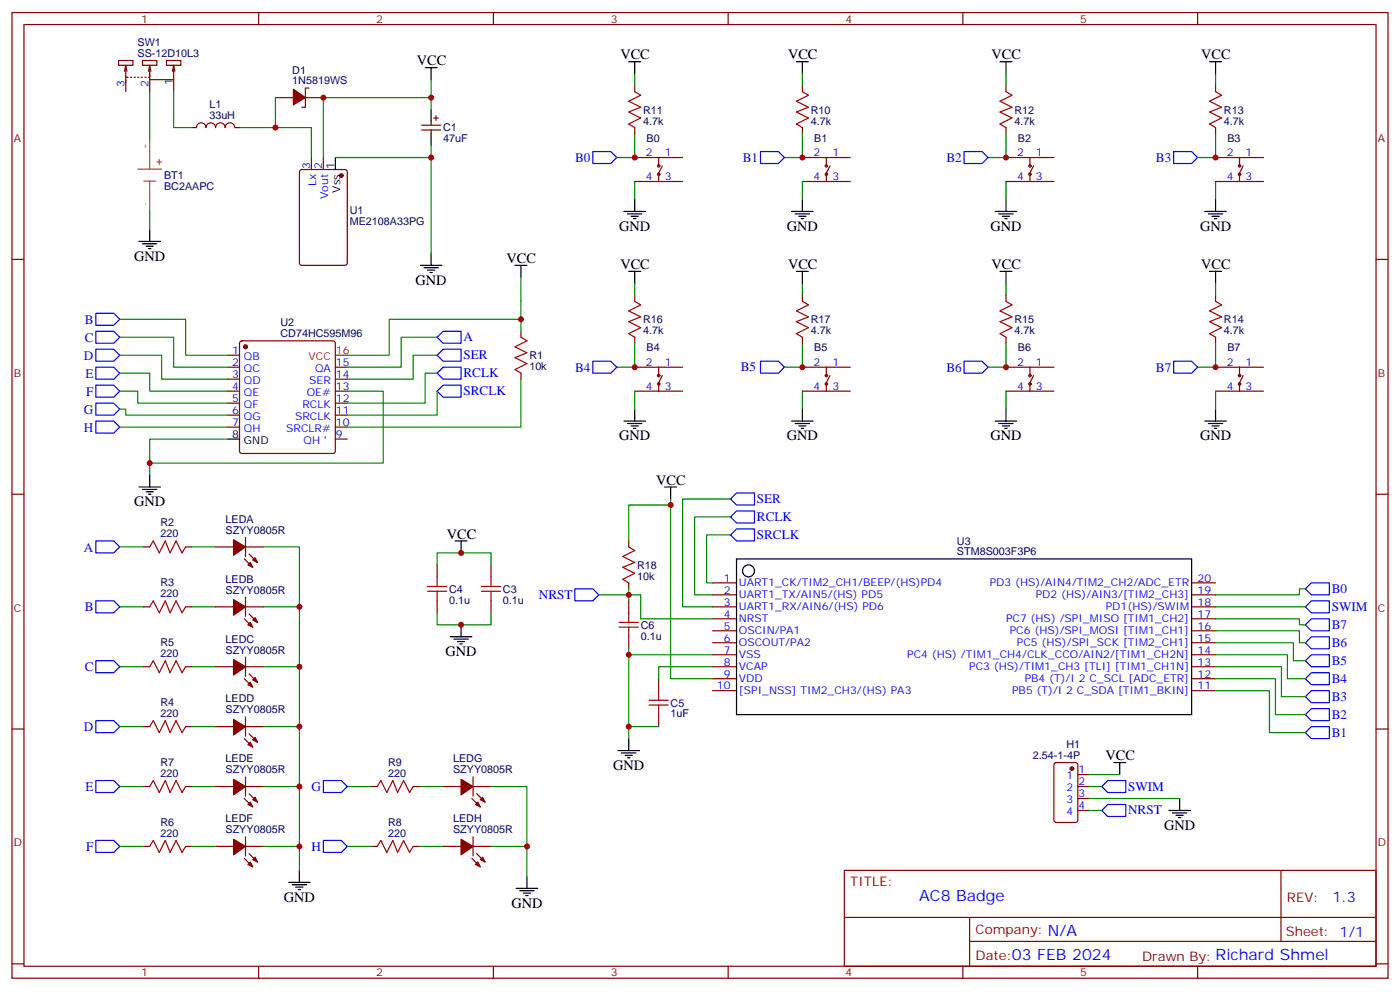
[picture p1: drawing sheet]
<svg xmlns="http://www.w3.org/2000/svg" width="412mm" height="292mm" viewBox="0 0 412 292" stroke-linecap="round" stroke-linejoin="round" font-family="sans-serif">
<g fill="none" stroke="#870000" stroke-width=".35">
<path d="M3.5 3.7h405.4v284.3h-405.4zM7.1 7.2h398.2v277.3h-398.2zM34.9 17.8h4.3v1.4h-4.3zM37 19.9v2.9h.7M42 17.8h4.2v1.4h-4.2zM44.1 19.9v2.9h-.4M49 17.8h4.3v1.4h-4.3zM51.2 19.2v4.3h-7.1M51.2 19.2l-.4 1.8M51.2 19.2l.3 1.8M76.2 3.7v3.5M145.3 3.7v3.5"/>
<path d="M214.5 3.7v3.5M283.6 3.7v3.5M352.8 3.7v3.5M36.7 21l.3-1.8 .4 1.8M37 22.6v4.4M38.5 22.8h.3M39.5 22.8h.4M40.6 22.8h.3M41.6 22.8h.4M42.7 22.8h.3M43.7 21l.4-1.8 .3 1.8M44.1 21.7v5.3"/>
<path d="M51.2 23.5v3.5M56.4 37.6h1.5a1.41 1.41 0 0 1 1.4-1.4 1.41 1.41 0 0 1 1.4 1.4 1.41 1.41 0 0 1 1.4-1.4 1.41 1.41 0 0 1 1.4 1.4 1.41 1.41 0 0 1 1.4-1.4 1.41 1.41 0 0 1 1.4 1.4 1.41 1.41 0 0 1 1.4-1.4 1.41 1.41 0 0 1 1.4 1.4h1.5M81.1 28.8h5.3M90 28.8h5.2M91 25.9h-1v5.7h-1.1M124.2 36.9h5.6M124.2 38.3h5.6M127 35.8v1.1M127 38.3v1M127.7 34.7h1.4M128.4 34v1.5M187 25.2v1.8"/>
<path d="M187 37.6v1.7M236.4 25.2v1.8M236.4 37.6v1.7M296.3 25.2v1.8M296.3 37.6v1.7M358.1 25.2v1.8M358.1 37.6v1.7M88.4 50.1l.5-.2h12.7l.7 .4v27.1l-.5 .7h-12.9l-.7-.4v-27.1zM91.7 46.4v3.5M95.2 46.4v3.5M187 53.4h14.1M187 46.4h14.1"/>
<path d="M194 46.4v2.5M195.1 48.9l-1.1 2.1v2.4M236.4 53.4h14.1M236.4 46.4h14.1M243.4 46.4v2.5M244.5 48.9l-1.1 2.1v2.4M296.3 53.4h14.1M296.3 46.4h14.1M303.4 46.4v2.5M304.4 48.9l-1 2.1v2.4M358.1 53.4h14.1M358.1 46.4h14.1"/>
<path d="M365.1 46.4v2.5M366.2 48.9l-1.1 2.1v2.4M3.5 76.4h3.6M405.3 76.4h3.6M153.5 97.5v1.8M187 87v1.7M187 99.3v1.8M236.4 87v1.7M236.4 99.3v1.8M296.3 87v1.7M296.3 99.3v1.8M358.1 87v1.7"/>
<path d="M358.1 99.3v1.8M67 104.6h3.6M67 108.1h3.6M67 111.7h3.6M67 115.2h3.6M67 118.7h3.6M70.8 100.6l.5-.2h26.8l.5 .2 .2 .5v31.7l-.3 .5-.4 .2h-26.8l-.5-.2-.2-.5v-31.7zM98.8 108.1h3.5M98.8 111.7h3.5M98.8 115.2h3.5M98.8 118.7h3.5M153.5 109.9v1.8"/>
<path d="M187 108.1h14.1M187 115.2h14.1M194 108.1v2.5M195.1 110.6l-1.1 2.1v2.5M236.4 108.1h14.1M236.4 115.2h14.1M243.4 108.1v2.5M244.5 110.6l-1.1 2.1v2.5M296.3 108.1h14.1M296.3 115.2h14.1M303.4 108.1v2.5M304.4 110.6l-1 2.1v2.5"/>
<path d="M358.1 108.1h14.1M358.1 115.2h14.1M365.1 108.1v2.5M366.2 110.6l-1.1 2.1v2.5M67 122.2h3.6M67 125.8h3.6M98.8 122.2h3.5M98.8 125.8h3.5M98.8 129.3h3.5M3.5 145.5h3.6M72.3 158.2v5.7M185.2 159.3v1.7"/>
<path d="M405.3 145.5h3.6M42.3 161h1.8M42.3 178.7h1.8M54.7 161h1.7M54.7 178.7h1.7M63.5 161h5.3M63.5 178.7h5.3M72 164.6l2.4 2.4M72.3 161h5.3M72.3 175.9v5.6M72.3 178.7h5.3M73.4 163.2l2.4 2.4"/>
<path d="M128.8 166.3v3.6M128.8 176.9v3.5M144.6 166.3v3.6M144.6 176.9v3.5M185.2 171.6v1.8M185.2 176.9v3.5M209.9 178.7h7.1M209.9 171.6h7.1M209.9 175.2h7.1M351 178.7h7.1M351 171.6h7.1M351 175.2h7.1"/>
<path d="M42.3 196.3h1.8M54.7 196.3h1.7M63.5 196.3h5.3M72 182.2l2.4 2.5M72 199.8l2.4 2.5M72.3 193.5v5.6M72.3 196.3h5.3M73.4 180.8l2.4 2.5M73.4 198.4l2.4 2.5M185.2 187.5v3.5M194 199.8v3.6M209.9 196.3h7.1"/>
<path d="M209.9 182.2h7.1M209.9 185.7h7.1M209.9 189.3h7.1M209.9 192.8h7.1M209.9 199.8h7.1M351 196.3h7.1M351 182.2h7.1M351 185.7h7.1M351 189.3h7.1M351 192.8h7.1M351 199.8h7.1M3.5 214.7h3.6"/>
<path d="M42.3 214h1.8M54.7 214h1.7M63.5 214h5.3M72 217.5l2.4 2.5M72.3 211.1v5.7M72.3 214h5.3M73.4 216.1l2.4 2.4M194 210.4v3.6M209.9 203.4h7.1M351 203.4h7.1M405.3 214.7h3.6M42.3 231.6h1.8"/>
<path d="M54.7 231.6h1.7M63.5 231.6h5.3M72 235.1l2.4 2.5M72.3 228.8v5.6M72.3 231.6h5.3M73.4 233.7l2.4 2.5M109.4 231.6h1.7M121.7 231.6h1.8M130.5 231.6h5.3M139 235.1l2.5 2.5M139.3 231.6h5.3M139.3 228.8v5.6"/>
<path d="M140.4 233.7l2.5 2.5M310.7 224.7l.4-.2h5.7l.6 .5 .1 16.5-.5 .6-5.9 .1-.6-.5-.1-16.5zM317.5 231.6h3.5M317.5 228.1h3.5M317.5 235.1h3.5M317.5 238.7h3.5M42.3 249.2h1.8M54.7 249.2h1.7M63.5 249.2h5.3M72 252.8l2.4 2.4M72.3 246.4v5.7M72.3 249.2h5.3"/>
<path d="M73.4 251.4l2.4 2.4M109.4 249.2h1.7M121.7 249.2h1.8M130.5 249.2h5.3M139 252.8l2.5 2.4M139.3 249.2h5.3M139.3 246.4v5.7M140.4 251.4l2.5 2.4M248.7 256.3h156.6v28.2h-156.6zM377.3 256.3v20.9M248.7 270.1h156.5M285.6 277.2h119.6"/>
<path d="M285.6 270.1v14.2M3.5 283.8h3.6M76.2 284.5v3.5M145.3 284.5v3.5M214.5 284.5v3.5M283.6 284.5v3.5M352.8 284.5v3.5M405.3 283.8h3.6"/>
<circle cx="194" cy="48.9" r=".35"/>
<circle cx="194" cy="51.3" r=".35"/>
<circle cx="243.4" cy="48.9" r=".35"/>
<circle cx="243.4" cy="51.3" r=".35"/>
<circle cx="303.4" cy="51.3" r=".35"/>
<circle cx="303.4" cy="48.9" r=".35"/>
<circle cx="365.1" cy="48.9" r=".35"/>
<circle cx="365.1" cy="51.3" r=".35"/>
<circle cx="194" cy="113.1" r=".35"/>
<circle cx="194" cy="110.6" r=".35"/>
<circle cx="243.4" cy="110.6" r=".35"/>
<circle cx="243.4" cy="113.1" r=".35"/>
<circle cx="303.4" cy="113.1" r=".35"/>
<circle cx="303.4" cy="110.6" r=".35"/>
<circle cx="365.1" cy="110.6" r=".35"/>
<circle cx="365.1" cy="113.1" r=".35"/>
</g>
<g fill="none" stroke="#000" stroke-width=".35">
<path d="M125.2 19.9h3.6M127 19.9v3.6M185.2 18.2h3.5M187 18.2v3.5M234.6 18.2h3.5M236.4 18.2v3.5M294.6 18.2h3.5M296.3 18.2v3.5M356.3 18.2h3.5M358.1 18.2v3.5M127 32.3v3.5M127 39.3v3.6"/>
<path d="M98.8 46.4v3.5M187 58.7v3.6M236.4 58.7v3.6M296.3 58.7v3.6M358.1 58.7v3.6M40.9 71.1h6.4M42 71.8h4.2M43 72.5h2.2M43.7 73.2h.7M44.1 67.6v3.5M123.8 78.1h6.4M124.9 78.8h4.2"/>
<path d="M125.9 79.6h2.2M127 74.6v3.5M151.7 78.1h3.5M153.5 78.1v3.6M183.8 62.3h6.3M184.9 63h4.2M185.2 79.9h3.5M185.9 63.7h2.1M186.6 64.4h.7M187 79.9v3.5M233.2 62.3h6.3M234.2 63h4.3"/>
<path d="M234.6 79.9h3.5M235.3 63.7h2.1M236 64.4h.7M236.4 79.9v3.5M293.2 62.3h6.3M294.2 63h4.2M294.6 79.9h3.5M295.3 63.7h2.1M296 64.4h.7M296.3 79.9v3.5M354.9 62.3h6.3M356 63h4.2"/>
<path d="M356.3 79.9h3.5M357 63.7h2.1M357.7 64.4h.7M358.1 79.9v3.5M126.6 80.3h.8M44.1 139.9v3.5M67 129.3h3.6M183.8 124h6.3M184.9 124.7h4.2M185.9 125.4h2.1M186.6 126.1h.7M187 120.5v3.5"/>
<path d="M233.2 124h6.3M234.2 124.7h4.3M235.3 125.4h2.1M236 126.1h.7M236.4 120.5v3.5M293.2 124h6.3M294.2 124.7h4.2M295.3 125.4h2.1M296 126.1h.7M296.3 120.5v3.5M354.9 124h6.3M356 124.7h4.2"/>
<path d="M357 125.4h2.1M357.7 126.1h.7M358.1 120.5v3.5M40.9 143.4h6.4M42 144.1h4.2M43 144.8h2.2M43.7 145.5h.7M134.1 159.3h3.5M135.8 159.3v3.5M195.8 143.4h3.5M197.6 143.4v3.5M217 164.6h134v45.8h-134z"/>
<path d="M132.6 187.5h6.4M133.7 188.2h4.2M134.8 188.9h2.1M135.5 189.6h.7M135.8 184v3.5M185.2 217.5v3.5M182 221h6.4M183.1 221.7h4.2M184.1 222.4h2.2M184.9 223.1h.7M328.1 224.5h3.5M329.8 224.5v3.6"/>
<path d="M344.3 238.7h6.4M345.4 239.4h4.2M347.5 235.1v3.6M85 259.8h6.4M88.2 256.3v3.5M155.2 258.1v3.5M346.4 240.1h2.1M347.1 240.8h.7M86.1 260.5h4.2M87.1 261.2h2.2M87.8 261.9h.7M152 261.6h6.4"/>
<path d="M153.1 262.3h4.2M154.2 263h2.1M154.9 263.7h.7"/>
<circle cx="220.5" cy="168.1" r="1.76"/>
</g>
<g fill="#870000" stroke="#870000" stroke-width=".35">
<path d="M74.4 164.9l.7-.7 .7 1.4z"/>
<path d="M73 166.3l.7-.7 .7 1.4z"/>
<path d="M68.8 158.9l3.5 2.1-3.5 2.5z"/>
<path d="M74.4 182.6l.7-.7 .7 1.4z"/>
<path d="M73 184l.7-.7 .7 1.4z"/>
<path d="M68.8 176.6l3.5 2.1-3.5 2.5z"/>
<path d="M74.4 217.8l.7-.7 .7 1.4z"/>
<path d="M73 219.3l.7-.8 .7 1.5z"/>
<path d="M68.8 211.8l3.5 2.2-3.5 2.4z"/>
<path d="M74.4 200.2l.7-.7 .7 1.4z"/>
<path d="M73 201.6l.7-.7 .7 1.4z"/>
<path d="M68.8 194.2l3.5 2.1-3.5 2.5z"/>
<path d="M74.4 253.1l.7-.7 .7 1.4z"/>
<path d="M73 254.5l.7-.7 .7 1.4z"/>
<path d="M68.8 247.1l3.5 2.1-3.5 2.5z"/>
<path d="M74.4 235.5l.7-.7 .7 1.4z"/>
<path d="M73 236.9l.7-.7 .7 1.4z"/>
<path d="M68.8 229.5l3.5 2.1-3.5 2.5z"/>
<path d="M141.5 253.1l.7-.7 .7 1.4z"/>
<path d="M140.1 254.5l.7-.7 .7 1.4z"/>
<path d="M135.8 247.1l3.5 2.1-3.5 2.5z"/>
<path d="M141.5 235.5l.7-.7 .7 1.4z"/>
<path d="M140.1 236.9l.7-.7 .7 1.4z"/>
<path d="M135.8 229.5l3.5 2.1-3.5 2.5z"/>
<path d="M86.4 26.3l3.6 2.5-3.6 2.1z"/>
<circle cx="72.3" cy="102.1" r=".53"/>
<circle cx="315.7" cy="226.3" r=".53"/>
<circle cx="100.5" cy="51.7" r=".53"/>
</g>
<path d="M98.8 104.6h3.5" fill="none" stroke="#f00" stroke-width=".35"/>
<g fill="none" stroke="#008700" stroke-width=".35">
<path d="M44.1 27v14.1M51.2 27v10.6h5.2M70.6 37.6h21.1v8.8M81.1 28.8v8.8M127 32.3v-3.5h-31.8v17.6M127 23.5v5.3M187 39.3v7.1h-5.3M187 21.7v3.5M236.4 39.3v7.1h-5.3M236.4 21.7v3.5M296.3 39.3v7.1h-5.3M296.3 21.7v3.5"/>
<path d="M358.1 39.3v7.1h-5.3M358.1 21.7v3.5M98.8 46.4h28.2v28.2M127 42.9v3.5M187 53.4v5.3M236.4 53.4v5.3M296.3 53.4v5.3M358.1 53.4v5.3M44.1 62.3v5.3M35.3 99.3h15.9v8.8h15.8M35.3 94h19.4v10.6h12.3M128.8 99.3h-10.6v8.8h-15.9"/>
<path d="M153.5 94h-38.8v10.6h-12.4M153.5 81.7v15.8M187 83.4v3.6M236.4 83.4v3.6M296.3 83.4v3.6M358.1 83.4v3.6M35.3 115.2h5.3v3.5h26.4M35.3 109.9h8.8v5.3h22.9M35.3 104.6h12.3v7.1h19.4M102.3 115.2h10.6v21.1h-68.8M128.8 104.6h-7.1v7.1h-19.4M128.8 109.9h-3.6v8.8h-22.9"/>
<path d="M128.8 115.2v7h-26.5M153.5 111.7v14.1h-51.2M187 101.1v7h-5.3M187 115.2v5.3M236.4 101.1v7h-5.3M236.4 115.2v5.3M296.3 101.1v7h-5.3M296.3 115.2v5.3M358.1 101.1v7h-5.3M358.1 115.2v5.3M35.3 120.5h1.7v1.7h30M35.3 125.8h31.7"/>
<path d="M67 129.3h-22.9v10.6M197.6 146.9v52.9h12.3M197.6 148.7h-12.4v10.6M215.2 157.5h-7.1v14.1h1.8M215.2 152.2h-10.6v23h5.3M215.2 146.9h-14.1v31.8h8.8M35.3 161h7M35.3 178.7h7M56.4 161h7.1M56.4 178.7h7.1M77.6 161h10.6v95.3M77.6 178.7h10.6"/>
<path d="M128.8 166.3v-3.5h15.8v3.5M176.4 175.2h8.8v1.7M185.2 173.4v1.8h3.5v7h21.2M358.1 178.7h26.4M384.5 173.4h-1.7v1.8h-24.7M35.3 196.3h7M56.4 196.3h7.1M77.6 196.3h10.6M128.8 180.4v3.6h15.8v-3.6M185.2 191v1.8M209.9 192.8h-24.7v24.7M209.9 196.3h-15.9v3.5"/>
<path d="M358.1 182.2h24.7v1.8h1.7M358.1 185.7h24.7v3.6h1.7M358.1 189.3h22.9v5.3h3.5M358.1 192.8h21.1v7h5.3M358.1 196.3h19.4v8.8h7M358.1 199.8h17.6v10.6h8.8M35.3 214h7M56.4 214h7.1M77.6 214h10.6M185.2 214h8.8M358.1 203.4h15.8v12.3h10.6M35.3 231.6h7"/>
<path d="M56.4 231.6h7.1M77.6 231.6h10.6M102.3 231.6h7.1M123.5 231.6h7M144.6 231.6h10.6v26.5M321 231.6h3.6M321 238.7h3.6M321 235.1h26.5M321 228.1h8.8M35.3 249.2h7M56.4 249.2h7.1M77.6 249.2h10.6"/>
<path d="M102.3 249.2h7.1M123.5 249.2h7M144.6 249.2h10.6"/>
</g>
<g fill="none" stroke="#00f" stroke-width=".35">
<path d="M174.6 44.6h5.3l1.8 1.8-1.8 1.8h-5.3zM224 44.6h5.3l1.8 1.8-1.8 1.8h-5.3zM284 44.6h5.3l1.7 1.8-1.7 1.8h-5.3zM345.7 44.6h5.3l1.8 1.8-1.8 1.8h-5.3zM28.2 92.3h5.3l1.8 1.7-1.8 1.8h-5.3zM28.2 97.5h5.3l1.8 1.8-1.8 1.8h-5.3zM130.5 97.5h5.3v3.6h-5.3l-1.7-1.8zM28.2 102.8h5.3l1.8 1.8-1.8 1.8h-5.3zM28.2 118.7h5.3l1.8 1.8-1.8 1.7h-5.3zM28.2 113.4h5.3l1.8 1.8-1.8 1.7h-5.3zM28.2 108.1h5.3l1.8 1.8-1.8 1.8h-5.3zM128.8 104.6l1.7-1.8h5.3v3.6h-5.3z"/>
<path d="M128.8 109.9l1.7-1.8h5.3v3.6h-5.3zM130.5 113.4h5.3v3.5h-5.3l-1.7-1.7zM174.6 106.4h5.3l1.8 1.7-1.8 1.8h-5.3zM224 106.4h5.3l1.8 1.7-1.8 1.8h-5.3zM284 106.4h5.3l1.7 1.7-1.7 1.8h-5.3zM345.7 106.4h5.3l1.8 1.7-1.8 1.8h-5.3zM28.2 124h5.3l1.8 1.8-1.8 1.7h-5.3zM28.2 159.3h5.3l1.8 1.7-1.8 1.8h-5.3zM215.2 146.9l1.8-1.7h5.2v3.5h-5.2zM215.2 152.2l1.8-1.7h5.2v3.5h-5.2zM215.2 157.5l1.8-1.7h5.2v3.5h-5.2zM28.2 176.9h5.3l1.8 1.8-1.8 1.7h-5.3z"/>
<path d="M169.3 173.4h5.3l1.8 1.8-1.8 1.7h-5.3zM386.3 176.9h5.3v3.5h-5.3l-1.8-1.7zM386.3 171.6h5.3v3.6h-5.3l-1.8-1.8zM28.2 194.6h5.3l1.8 1.7-1.8 1.8h-5.3zM386.3 182.2h5.3v3.5h-5.3l-1.8-1.7zM386.3 187.5h5.3v3.5h-5.3l-1.8-1.7zM386.3 192.8h5.3v3.5h-5.3l-1.8-1.7zM386.3 198.1h5.3v3.5h-5.3l-1.8-1.8zM28.2 212.2h5.3l1.8 1.8-1.8 1.7h-5.3zM386.3 203.4h5.3v3.5h-5.3l-1.8-1.8zM386.3 208.7h5.3v3.5h-5.3l-1.8-1.8zM386.3 214h5.3v3.5h-5.3l-1.8-1.8z"/>
<path d="M28.2 229.8h5.3l1.8 1.8-1.8 1.8h-5.3zM95.2 229.8h5.3l1.8 1.8-1.8 1.8h-5.3zM326.3 236.9h5.3v3.5h-5.3l-1.7-1.7zM326.3 229.8h5.3v3.6h-5.3l-1.7-1.8zM28.2 247.5h5.3l1.8 1.7-1.8 1.8h-5.3zM95.2 247.5h5.3l1.8 1.7-1.8 1.8h-5.3z"/>
</g>
<g fill="none" stroke="#a10000" stroke-width=".35">
<path d="M187 27l1.7 1-3.5 1.8 3.5 1.8-3.5 1.4 3.5 1.7-3.5 1.8 1.8 1.1M236.4 27l1.7 1-3.5 1.8 3.5 1.8-3.5 1.4 3.5 1.7-3.5 1.8 1.8 1.1M296.3 27l1.8 1-3.5 1.8 3.5 1.8-3.5 1.4 3.5 1.7-3.5 1.8 1.7 1.1M358.1 27l1.7 1-3.5 1.8 3.5 1.8-3.5 1.4 3.5 1.7-3.5 1.8 1.8 1.1M153.5 99.3l1.7 1.1-3.5 1.7 3.5 1.8-3.5 1.4 3.5 1.8-3.5 1.7 1.8 1.1M187 88.7l1.7 1.1-3.5 1.7 3.5 1.8-3.5 1.4 3.5 1.8-3.5 1.7 1.8 1.1M236.4 88.7l1.7 1.1-3.5 1.7 3.5 1.8-3.5 1.4 3.5 1.8-3.5 1.7 1.8 1.1M296.3 88.7l1.8 1.1-3.5 1.7 3.5 1.8-3.5 1.4 3.5 1.8-3.5 1.7 1.7 1.1M358.1 88.7l1.7 1.1-3.5 1.7 3.5 1.8-3.5 1.4 3.5 1.8-3.5 1.7 1.8 1.1M44.1 161l1.1-1.7 1.7 3.5 1.8-3.5 1.4 3.5 1.8-3.5 1.7 3.5 1.1-1.8M44.1 178.7l1.1-1.8 1.7 3.5 1.8-3.5 1.4 3.5 1.8-3.5 1.7 3.5 1.1-1.7M125.9 174.1h5.7"/>
<path d="M125.9 172.7h5.7M128.8 169.9v2.8M128.8 174.1v2.8M141.8 174.1h5.7M141.8 172.7h5.7M144.6 169.9v2.8M144.6 174.1v2.8M185.2 161l1.8 1.1-3.6 1.8 3.6 1.7-3.6 1.4 3.6 1.8-3.6 1.8 1.8 1M44.1 196.3l1.1-1.7 1.7 3.5 1.8-3.5 1.4 3.5 1.8-3.5 1.7 3.5 1.1-1.8M182.4 184.7h5.6M182.4 183.3h5.6M185.2 180.4v2.9"/>
<path d="M185.2 184.7v2.8M44.1 214l1.1-1.8 1.7 3.5 1.8-3.5 1.4 3.5 1.8-3.5 1.7 3.5 1.1-1.7M191.2 207.6h5.6M191.2 206.2h5.6M194 203.4v2.8M194 207.6v2.8M44.1 231.6l1.1-1.8 1.7 3.6 1.8-3.6 1.4 3.6 1.8-3.6 1.7 3.6 1.1-1.8M111.1 231.6l1.1-1.8 1.7 3.6 1.8-3.6 1.4 3.6 1.8-3.6 1.7 3.6 1.1-1.8M44.1 249.2l1.1-1.7 1.7 3.5 1.8-3.5 1.4 3.5 1.8-3.5 1.7 3.5 1.1-1.8M111.1 249.2l1.1-1.7 1.7 3.5 1.8-3.5 1.4 3.5 1.8-3.5 1.7 3.5 1.1-1.8"/>
</g>
<path d="M40.6 49.8h7M42.3 53.3h3.6M44.1 41.1v8.7M44.1 53.3v1.8M44.1 55.3v7M46.2 47.7h1.4M46.9 47v1.4" fill="none" stroke="#a64a4a" stroke-width=".35"/>
<g fill="#c00">
<circle cx="44.1" cy="136.3" r=".88"/>
<circle cx="88.2" cy="178.7" r=".88"/>
<circle cx="88.2" cy="196.3" r=".88"/>
<circle cx="88.2" cy="214" r=".88"/>
<circle cx="88.2" cy="231.6" r=".88"/>
<circle cx="88.2" cy="249.2" r=".88"/>
<circle cx="155.2" cy="249.2" r=".88"/>
<circle cx="153.5" cy="94" r=".88"/>
<circle cx="236.4" cy="46.4" r=".88"/>
<circle cx="187" cy="46.4" r=".88"/>
<circle cx="296.3" cy="46.4" r=".88"/>
<circle cx="358.1" cy="46.4" r=".88"/>
<circle cx="358.1" cy="108.1" r=".88"/>
<circle cx="296.3" cy="108.1" r=".88"/>
<circle cx="187" cy="108.1" r=".88"/>
<circle cx="236.4" cy="108.1" r=".88"/>
<circle cx="135.8" cy="162.8" r=".88"/>
<circle cx="135.8" cy="184" r=".88"/>
<circle cx="185.2" cy="214" r=".88"/>
<circle cx="197.6" cy="148.7" r=".88"/>
<circle cx="185.2" cy="192.8" r=".88"/>
<circle cx="185.2" cy="175.2" r=".88"/>
<circle cx="127" cy="46.4" r=".88"/>
<circle cx="81.1" cy="37.6" r=".88"/>
<circle cx="95.3" cy="28.8" r=".88"/>
<circle cx="127" cy="28.8" r=".88"/>
</g>
<g font-size="4.6" fill="#00f">
<text x="270.8" y="265.3">AC8 Badge</text>
<text x="308.7" y="275.7">N/A</text>
<text x="298.1" y="282.8">03 FEB 2024</text>
<text x="358.1" y="282.8">Richard Shmel</text>
</g>
<g font-size="4.2">
<text x="182.7" y="17.5">VCC</text>
<text x="232.1" y="17.5">VCC</text>
<text x="292.1" y="17.5">VCC</text>
<text x="353.8" y="17.5">VCC</text>
<text x="122.8" y="19.2">VCC</text>
<text x="182.4" y="67.9">GND</text>
<text x="231.8" y="67.9">GND</text>
<text x="291.7" y="67.9">GND</text>
<text x="353.5" y="67.9">GND</text>
<text x="39.5" y="76.7">GND</text>
<text x="149.2" y="77.4">VCC</text>
<text x="122.4" y="83.8">GND</text>
<text x="182.7" y="79.2">VCC</text>
<text x="232.1" y="79.2">VCC</text>
<text x="292.1" y="79.2">VCC</text>
<text x="353.8" y="79.2">VCC</text>
<text x="182.4" y="129.6">GND</text>
<text x="231.8" y="129.6">GND</text>
<text x="291.7" y="129.6">GND</text>
<text x="353.5" y="129.6">GND</text>
<text x="193.3" y="142.7">VCC</text>
<text x="39.5" y="149">GND</text>
<text x="131.6" y="158.6">VCC</text>
<text x="131.2" y="193.1">GND</text>
<text x="180.6" y="226.7">GND</text>
<text x="325.6" y="223.8">VCC</text>
<text x="342.9" y="244.3">GND</text>
<text x="83.6" y="265.5">GND</text>
<text x="150.6" y="267.2">GND</text>
</g>
<text font-size="4.2" fill="#00f" x="392.5" y="265.6">1.3</text>
<g font-size="3.9" fill="#00f">
<text x="169.4" y="47.8">B0</text>
<text x="218.8" y="47.8">B1</text>
<text x="278.8" y="47.8">B2</text>
<text x="340.5" y="47.8">B3</text>
<text x="25" y="95.4">B</text>
<text x="25" y="100.7">C</text>
<text x="136.5" y="100.5">A</text>
<text x="24.7" y="106">D</text>
<text x="136.5" y="105.8">SER</text>
<text x="25.1" y="111.3">E</text>
<text x="136.5" y="111">RCLK</text>
<text x="169.4" y="109.5">B4</text>
<text x="218.2" y="109.4">B5</text>
<text x="278.8" y="109.5">B6</text>
<text x="340.5" y="109.5">B7</text>
<text x="25.4" y="116.5">F</text>
<text x="136.5" y="116.3">SRCLK</text>
<text x="24.7" y="121.8">G</text>
<text x="24.7" y="127.1">H</text>
<text x="223" y="148.1">SER</text>
<text x="223" y="153.4">RCLK</text>
<text x="223" y="158.7">SRCLK</text>
<text x="24.7" y="162.4">A</text>
<text x="158.8" y="176.4">NRST</text>
<text x="392.3" y="180">SWIM</text>
<text x="392.3" y="174.7">B0</text>
<text x="25" y="180">B</text>
<text x="392.3" y="185.3">B7</text>
<text x="392.3" y="190.6">B6</text>
<text x="25" y="197.7">C</text>
<text x="392.3" y="195.9">B5</text>
<text x="392.3" y="201.2">B4</text>
<text x="392.3" y="206.5">B3</text>
<text x="24.7" y="215.3">D</text>
<text x="392.3" y="211.7">B2</text>
<text x="392.3" y="217">B1</text>
<text x="25.1" y="233">E</text>
<text x="91.8" y="233">G</text>
<text x="332.3" y="232.9">SWIM</text>
<text x="332.3" y="239.8">NRST</text>
<text x="25.4" y="250.6">F</text>
<text x="91.8" y="250.6">H</text>
</g>
<g font-size="3.9" fill="#800">
<text x="250.5" y="260.9">TITLE:</text>
<text x="379.1" y="265.6">REV:</text>
<text x="287.4" y="275.1">Company:</text>
<text x="378.7" y="275.7">Sheet: 1/1</text>
<text x="287.4" y="282.8">Date:</text>
<text x="336.4" y="282.8">Drawn By:</text>
</g>
<g font-size="3.2" fill="#800">
<text x="41.6" y="6.7">1</text>
<text x="110.8" y="6.7">2</text>
<text x="179.9" y="6.7">3</text>
<text x="249.1" y="6.7">4</text>
<text x="318.2" y="6.7">5</text>
<text x="4.1" y="41.8">A</text>
<text x="405.9" y="41.8">A</text>
<text x="4.1" y="110.9">B</text>
<text x="405.9" y="110.9">B</text>
<text x="4.1" y="180.1">C</text>
<text x="405.9" y="180.1">C</text>
<text x="4.1" y="249.2">D</text>
<text x="405.9" y="249.2">D</text>
<text x="41.6" y="287.5">1</text>
<text x="110.8" y="287.5">2</text>
<text x="179.9" y="287.5">3</text>
<text x="249.1" y="287.5">4</text>
<text x="318.2" y="287.5">5</text>
</g>
<g font-size="3.2" fill="#000080">
<text x="40.5" y="16.8">SS-12D10L3</text>
<text x="40.5" y="13.6">SW1</text>
<text x="86.1" y="21.6">D1</text>
<text x="86.1" y="24.9">1N5819WS</text>
<text x="61.7" y="35.1">33uH</text>
<text x="61.7" y="31.9">L1</text>
<text x="189.4" y="33.5">R11</text>
<text x="238.8" y="33.5">R10</text>
<text x="298.8" y="33.5">R12</text>
<text x="360.5" y="33.5">R13</text>
<text x="130.5" y="41.9">47uF</text>
<text x="130.5" y="38.7">C1</text>
<text x="189.4" y="36.7">4.7k</text>
<text x="190.5" y="41.7">B0</text>
<text x="238.8" y="36.7">4.7k</text>
<text x="239.9" y="41.7">B1</text>
<text x="298.8" y="36.7">4.7k</text>
<text x="299.8" y="41.7">B2</text>
<text x="360.5" y="36.7">4.7k</text>
<text x="361.6" y="41.7">B3</text>
<text x="48.3" y="52.8">BT1</text>
<text x="48.3" y="56">BC2AAPC</text>
<text x="103" y="63">U1</text>
<text x="103" y="66.3">ME2108A33PG</text>
<text x="189.4" y="95.2">R16</text>
<text x="238.8" y="95.2">R17</text>
<text x="298.8" y="95.2">R15</text>
<text x="360.5" y="95.2">R14</text>
<text x="82.6" y="99.3">CD74HC595M96</text>
<text x="82.6" y="96.1">U2</text>
<text x="189.4" y="98.4">4.7k</text>
<text x="238.8" y="98.4">4.7k</text>
<text x="298.8" y="98.4">4.7k</text>
<text x="360.5" y="98.4">4.7k</text>
<text x="155.9" y="105.7">R1</text>
<text x="190.5" y="103.5">B4</text>
<text x="239.9" y="103.5">B5</text>
<text x="299.8" y="103.5">B6</text>
<text x="361.6" y="103.5">B7</text>
<text x="155.9" y="109">10k</text>
<text x="47.3" y="155">R2</text>
<text x="66.4" y="153.9">LEDA</text>
<text x="47.3" y="158.2">220</text>
<text x="66.4" y="157.2">SZYY0805R</text>
<text x="281.9" y="160.3">U3</text>
<text x="187.7" y="167.5">R18</text>
<text x="281.9" y="163.5">STM8S003F3P6</text>
<text x="47.3" y="172.6">R3</text>
<text x="66.4" y="171.6">LEDB</text>
<text x="187.7" y="170.7">10k</text>
<text x="47.3" y="175.9">220</text>
<text x="66.4" y="174.8">SZYY0805R</text>
<text x="132.3" y="177.8">0.1u</text>
<text x="132.3" y="174.5">C4</text>
<text x="148.2" y="177.8">0.1u</text>
<text x="148.2" y="174.5">C3</text>
<text x="188.7" y="185.1">C6</text>
<text x="47.3" y="190.3">R5</text>
<text x="66.4" y="189.2">LEDC</text>
<text x="188.7" y="188.3">0.1u</text>
<text x="47.3" y="193.5">220</text>
<text x="66.4" y="192.4">SZYY0805R</text>
<text x="47.3" y="207.9">R4</text>
<text x="66.4" y="206.9">LEDD</text>
<text x="197.6" y="208">C5</text>
<text x="47.3" y="211.1">220</text>
<text x="66.4" y="210.1">SZYY0805R</text>
<text x="197.6" y="211.3">1uF</text>
<text x="314.1" y="220.3">H1</text>
<text x="47.3" y="225.6">R7</text>
<text x="66.4" y="227.7">SZYY0805R</text>
<text x="66.4" y="224.5">LEDE</text>
<text x="114.3" y="225.6">R9</text>
<text x="133.5" y="227.7">SZYY0805R</text>
<text x="133.5" y="224.5">LEDG</text>
<text x="304.3" y="223.5">2.54-1-4P</text>
<text x="47.3" y="228.8">220</text>
<text x="114.3" y="228.8">220</text>
<text x="47.3" y="243.2">R6</text>
<text x="66.4" y="245.4">SZYY0805R</text>
<text x="66.4" y="242.1">LEDF</text>
<text x="114.3" y="243.2">R8</text>
<text x="133.5" y="245.4">SZYY0805R</text>
<text x="133.5" y="242.1">LEDH</text>
<text x="47.3" y="246.4">220</text>
<text x="114.3" y="246.4">220</text>
</g>
<g font-size="3.2" fill="#00f">
<text x="36.7" y="25.5" transform="rotate(-90 36.7 25.5)">3</text>
<text x="43.7" y="25.5" transform="rotate(-90 43.7 25.5)">2</text>
<text x="50.8" y="25.1" transform="rotate(-90 50.8 25.1)">1</text>
<text x="190.2" y="46">2</text>
<text x="195.8" y="46">1</text>
<text x="239.6" y="46">2</text>
<text x="245.2" y="46">1</text>
<text x="299.6" y="46">2</text>
<text x="305.2" y="46">1</text>
<text x="361.3" y="46">2</text>
<text x="366.9" y="46">1</text>
<text x="91.4" y="49.7" transform="rotate(-90 91.4 49.7)">3</text>
<text x="94.9" y="49.7" transform="rotate(-90 94.9 49.7)">2</text>
<text x="190.2" y="53.1">4</text>
<text x="195.8" y="53.1">3</text>
<text x="239.6" y="53.1">4</text>
<text x="245.2" y="53.1">3</text>
<text x="299.6" y="53.1">4</text>
<text x="305.2" y="53.1">3</text>
<text x="361.3" y="53.1">4</text>
<text x="366.9" y="53.1">3</text>
<text x="93.1" y="54.9" transform="rotate(-90 93.1 54.9)">Lx</text>
<text x="96.7" y="58.6" transform="rotate(-90 96.7 58.6)">Vout</text>
<text x="68.4" y="104.2">1</text>
<text x="68.4" y="107.8">2</text>
<text x="71.9" y="106">QB</text>
<text x="99" y="107.8">15</text>
<text x="190.2" y="107.8">2</text>
<text x="195.8" y="107.8">1</text>
<text x="239.6" y="107.8">2</text>
<text x="245.2" y="107.8">1</text>
<text x="299.6" y="107.8">2</text>
<text x="305.2" y="107.8">1</text>
<text x="361.3" y="107.8">2</text>
<text x="366.9" y="107.8">1</text>
<text x="68.4" y="111.3">3</text>
<text x="71.9" y="109.5">QC</text>
<text x="71.9" y="113.1">QD</text>
<text x="91.1" y="113.1">SER</text>
<text x="92.8" y="109.5">QA</text>
<text x="99" y="111.3">14</text>
<text x="68.4" y="114.8">4</text>
<text x="68.4" y="118.4">5</text>
<text x="71.9" y="116.6">QE</text>
<text x="90.4" y="116.6">OE#</text>
<text x="99" y="118.4">12</text>
<text x="99" y="114.8">13</text>
<text x="190.2" y="114.8">4</text>
<text x="195.8" y="114.8">3</text>
<text x="239.6" y="114.8">4</text>
<text x="245.2" y="114.8">3</text>
<text x="299.6" y="114.8">4</text>
<text x="305.2" y="114.8">3</text>
<text x="361.3" y="114.8">4</text>
<text x="366.9" y="114.8">3</text>
<text x="68.4" y="121.9">6</text>
<text x="68.4" y="125.4">7</text>
<text x="71.9" y="120.1">QF</text>
<text x="71.9" y="123.6">QG</text>
<text x="86.9" y="123.6">SRCLK</text>
<text x="89.1" y="120.1">RCLK</text>
<text x="99" y="125.4">10</text>
<text x="99" y="121.9">11</text>
<text x="71.9" y="127.2">QH</text>
<text x="84.3" y="127.2">SRCLR#</text>
<text x="89.4" y="130.7">QH</text>
<text x="99" y="128.9">9</text>
<text x="213.2" y="171.3">1</text>
<text x="217.7" y="172.7">UART1_CK/TIM2_CH1/BEEP/(HS)PD4</text>
<text x="291.5" y="172.7">PD3 (HS)/AIN4/TIM2_CH2/ADC_ETR</text>
<text x="352.8" y="171.3">20</text>
<text x="213.2" y="174.8">2</text>
<text x="213.2" y="178.3">3</text>
<text x="217.7" y="176.2">UART1_TX/AIN5/(HS) PD5</text>
<text x="217.7" y="179.7">UART1_RX/AIN6/(HS) PD6</text>
<text x="305.1" y="176.2">PD2 (HS)/AIN3/[TIM2_CH3]</text>
<text x="325.7" y="179.7">PD1(HS)/SWIM</text>
<text x="352.8" y="178.3">18</text>
<text x="352.8" y="174.8">19</text>
<text x="213.2" y="181.9">4</text>
<text x="213.2" y="185.4">5</text>
<text x="217.7" y="183.3">NRST</text>
<text x="296.3" y="183.3">PC7 (HS) /SPI_MISO [TIM1_CH2]</text>
<text x="352.8" y="185.4">16</text>
<text x="352.8" y="181.9">17</text>
<text x="213.2" y="188.9">6</text>
<text x="217.7" y="186.8">OSCIN/PA1</text>
<text x="217.7" y="190.3">OSCOUT/PA2</text>
<text x="297.5" y="186.8">PC6 (HS)/SPI_MOSI [TIM1_CH1]</text>
<text x="299.5" y="190.3">PC5 (HS)/SPI_SCK [TIM2_CH1]</text>
<text x="352.8" y="188.9">15</text>
<text x="213.2" y="192.4">7</text>
<text x="213.2" y="196">8</text>
<text x="217.7" y="193.9">VSS</text>
<text x="217.7" y="197.4">VCAP</text>
<text x="267.2" y="193.9">PC4 (HS) /TIM1_CH4/CLK_CCO/AIN2/[TIM1_CH2N]</text>
<text x="285.5" y="197.4">PC3 (HS)/TIM1_CH3 [TLI] [TIM1_CH1N]</text>
<text x="352.8" y="196">13</text>
<text x="352.8" y="192.4">14</text>
<text x="211.2" y="203">10</text>
<text x="213.2" y="199.5">9</text>
<text x="217.7" y="200.9">VDD</text>
<text x="301.8" y="200.9">PB4 (T)/I 2 C_SCL [ADC_ETR]</text>
<text x="352.8" y="203">11</text>
<text x="352.8" y="199.5">12</text>
<text x="217.7" y="204.4">[SPI_NSS] TIM2_CH3/(HS) PA3</text>
<text x="298.1" y="204.4">PB5 (T)/I 2 C_SDA [TIM1_BKIN]</text>
<text x="317.7" y="227.7">1</text>
<text x="314.2" y="229.5">1</text>
<text x="314.2" y="233">2</text>
<text x="317.7" y="231.2">2</text>
<text x="314.2" y="236.5">3</text>
<text x="317.7" y="234.8">3</text>
<text x="317.7" y="238.3">4</text>
<text x="314.2" y="240.1">4</text>
</g>
<g font-size="3.2">
<text x="98.4" y="49.7" transform="rotate(-90 98.4 49.7)">1</text>
<text x="100.2" y="56.7" transform="rotate(-90 100.2 56.7)">Vss</text>
<text x="68.4" y="128.9">8</text>
<text x="71.9" y="130.7">GND</text>
</g>
<g font-size="3.2" fill="#f00">
<text x="90.9" y="106">VCC</text>
<text x="99" y="104.2">16</text>
</g>
<g font-size="2.1" fill="#a54b4b">
<text x="43.4" y="43.8" transform="rotate(-90 43.4 43.8)">+</text>
<text x="43.4" y="60.3" transform="rotate(-90 43.4 60.3)">-</text>
</g>
</svg>
